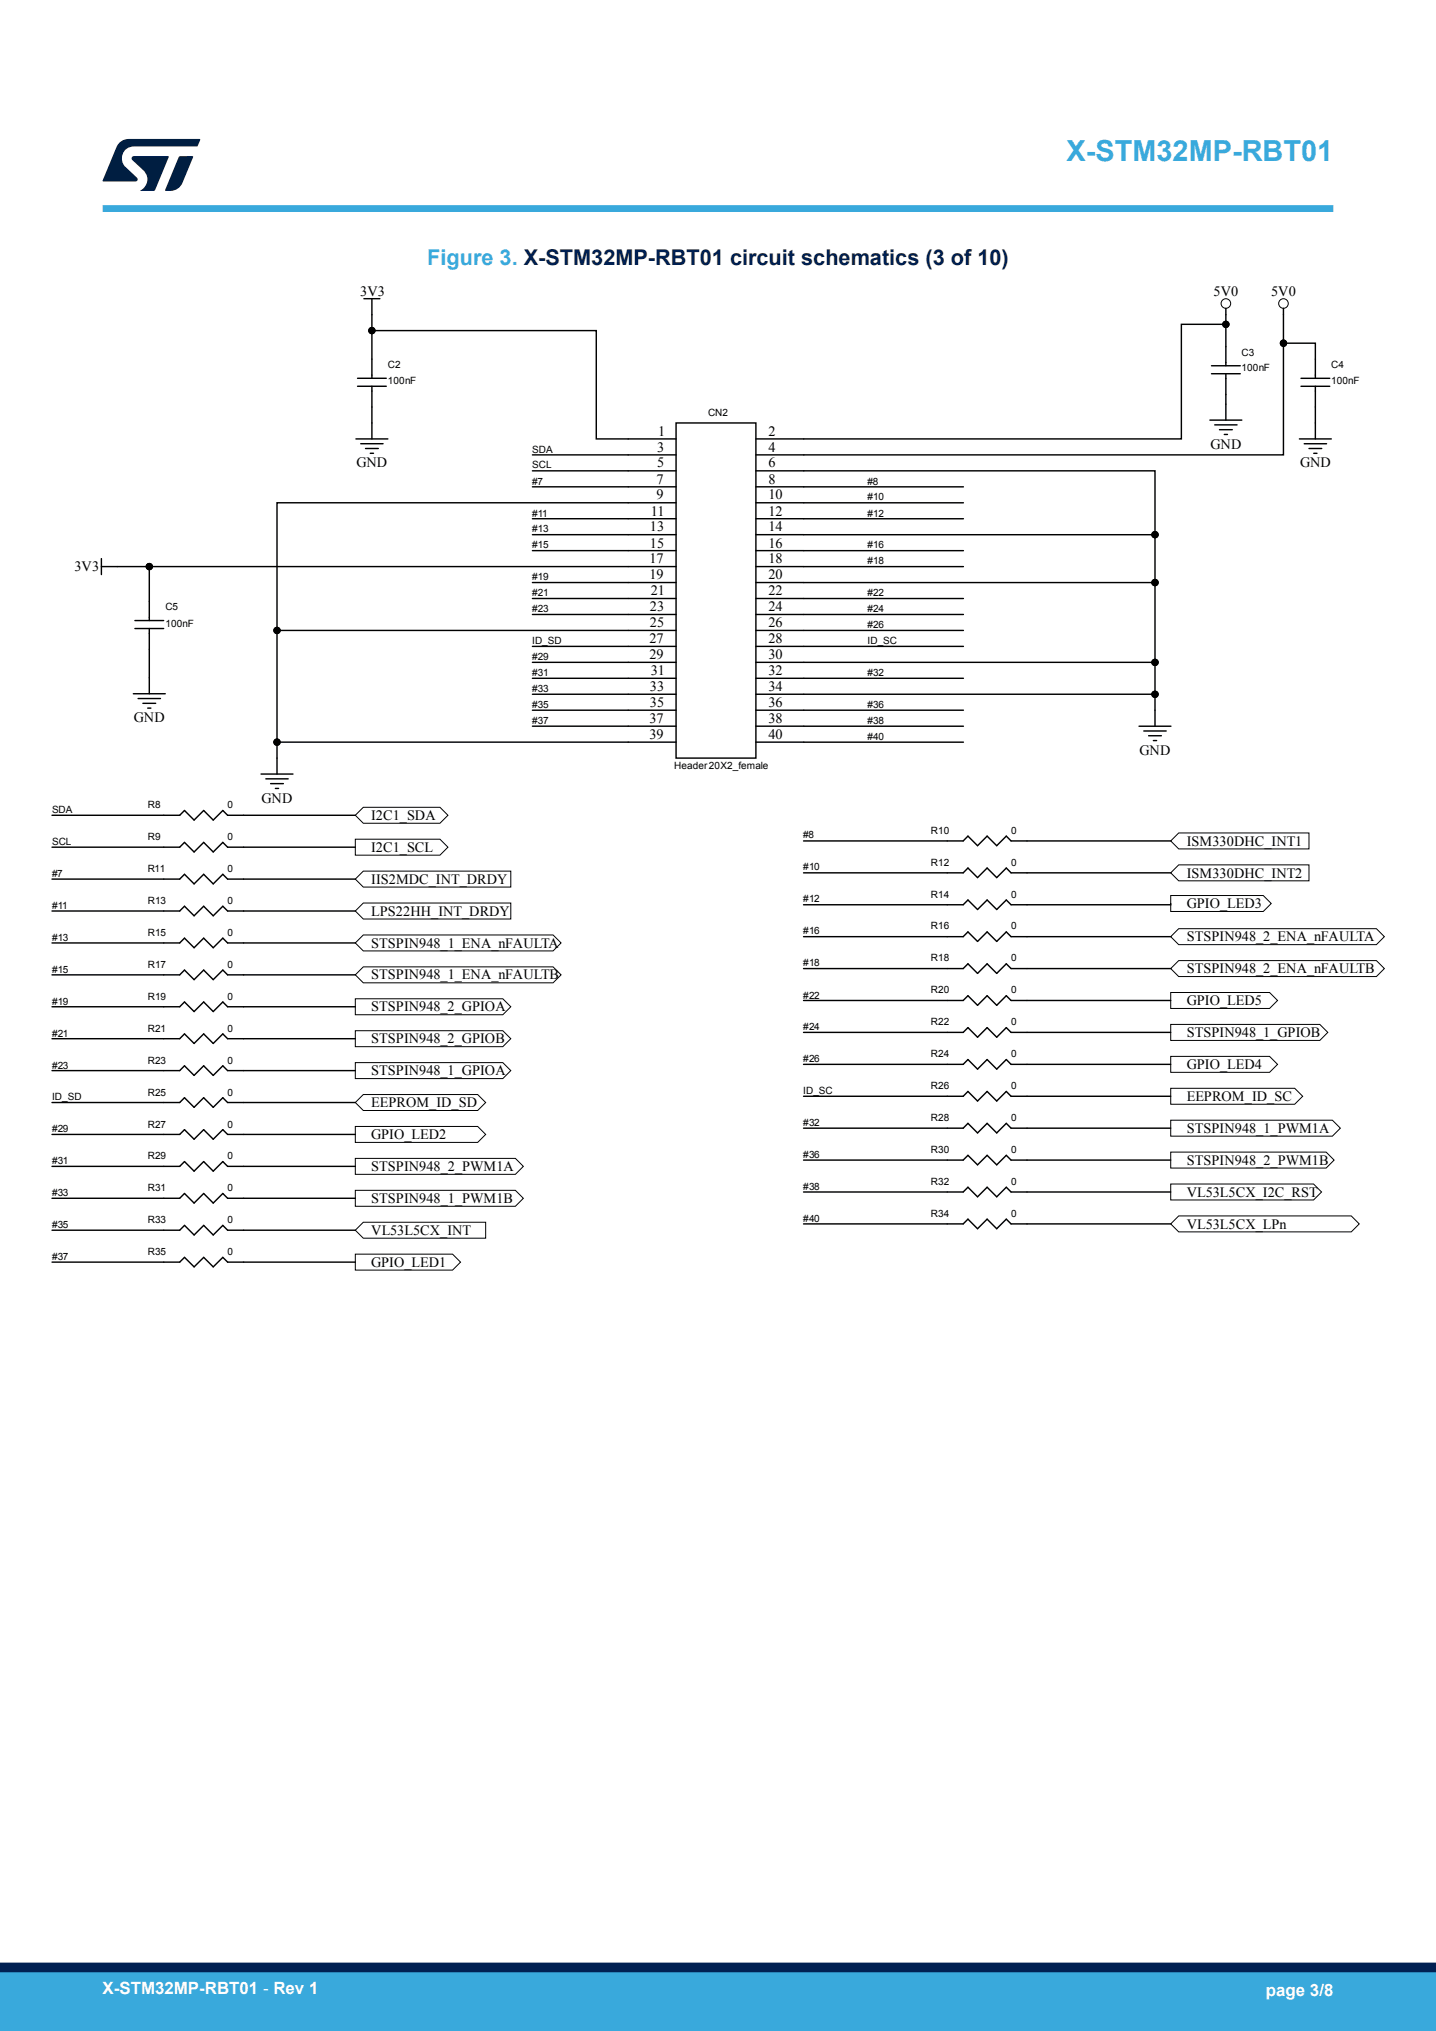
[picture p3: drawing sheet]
<svg xmlns="http://www.w3.org/2000/svg" width="210mm" height="297mm" viewBox="0 0 210 297" stroke-linecap="round" stroke-linejoin="round" font-family="sans-serif">
<g fill="none" stroke="#000" stroke-width=".21">
<path d="M52.3 56.5h4.2M52.3 55.3h4.2M53.2 43.7h2.4M54.4 48.3h32.8v15.9h11.7M54.4 43.7v11.6M54.4 56.5v7.7M177.2 54.7h4.2M177.2 53.5h4.2M179.3 53.5v-6.1h-6.5v16.8h-62.3M179.3 45.1v2.3M179.3 54.7v6.7M187.7 45.1v5.1"/>
<path d="M190.3 56.5h4.2M190.3 55.3h4.2M192.4 55.3v-5.1h-4.7v16.3h-77.2M192.4 56.5v7.7M52.1 64.2h4.6M52.8 64.9h3.2M53.5 65.6h1.8M54.2 66.3h.4M77.9 66.5h21M77.9 68.9h21M77.9 71.2h21M77.9 75.9h21"/>
<path d="M77.9 78.2h21M98.9 61.9h11.6v49h-11.6zM98.9 73.5h-58.4v39.7M110.5 68.9h58.4v37.3M110.5 71.2h30.4M110.5 73.5h30.4M110.5 75.9h30.4M110.5 78.2h58.4M176.9 61.4h4.7M177.6 62.1h3.3M178.3 62.8h1.9M179 63.5h.5"/>
<path d="M190 64.2h4.7M190.7 64.9h3.3M191.4 65.6h1.9M192.1 66.3h.5M14.8 81.7v2.3M14.8 82.9h84.1M19.7 91.9h4.2M19.7 90.7h4.2M21.8 82.9v7.8M21.8 91.9v9.5M40.5 92.2h58.4M77.9 80.5h21"/>
<path d="M77.9 85.2h21M77.9 87.5h21M77.9 89.9h21M77.9 94.5h21M77.9 96.9h21M77.9 99.2h21M110.5 80.5h7M110.5 82.9h30.4M110.5 85.2h58.4M110.5 87.5h30.4M110.5 89.9h30.4M110.5 92.2h30.4"/>
<path d="M110.5 94.5h30.4M110.5 96.9h58.4M110.5 99.2h30.4M117.5 80.5h23.4M7.6 119.2h18.7l.7-.7 1.4 1.4 1.4-1.4 1.4 1.4 1.4-1.4 .7 .7h18.7M19.5 101.4h4.7M20.2 102.1h3.3M20.9 102.9h1.9M21.6 103.6h.5M38.2 113.2h4.6M38.9 113.9h3.2M39.6 114.6h1.8"/>
<path d="M40.3 115.3h.4M40.5 108.5h58.4M77.9 101.5h21M77.9 103.9h21M77.9 106.2h21M110.5 101.5h58.4M110.5 103.9h30.4M110.5 106.2h30.4M110.5 108.5h7M117.5 108.5h23.4M166.6 106.2h4.6M167.3 106.9h3.2"/>
<path d="M168 107.6h1.8M168.7 108.3h.4M7.6 137.9h18.7l.7-.7 1.4 1.4 1.4-1.4 1.4 1.4 1.4-1.4 .7 .7h18.7M7.6 133.2h18.7l.7-.7 1.4 1.4 1.4-1.4 1.4 1.4 1.4-1.4 .7 .7h18.7M7.6 123.9h18.7l.7-.7 1.4 1.4 1.4-1.4 1.4 1.4 1.4-1.4 .7 .7h18.7M7.6 128.6h18.7l.7-.7 1.4 1.4 1.4-1.4 1.4 1.4 1.4-1.4 .7 .7h18.7M117.5 123h23.4l.7-.7 1.4 1.4 1.4-1.4 1.4 1.4 1.4-1.4 .7 .7h23.3M117.5 137h23.4l.7-.7 1.4 1.4 1.4-1.4 1.4 1.4 1.4-1.4 .7 .7h23.3M117.5 127.6h23.4l.7-.7 1.4 1.4 1.4-1.4 1.4 1.4 1.4-1.4 .7 .7h23.3M171.2 132.1v.2h-23.3l-.7-.7-1.4 1.4-1.4-1.4-1.4 1.4-1.4-1.4-.7 .7h-23.4M7.6 142.6h18.7l.7-.7 1.4 1.4 1.4-1.4 1.4 1.4 1.4-1.4 .7 .7h18.7M7.6 151.9h18.7l.7-.7 1.4 1.4 1.4-1.4 1.4 1.4 1.4-1.4 .7 .7h18.7"/>
<path d="M7.6 156.6h18.7l.7-.7 1.4 1.4 1.4-1.4 1.4 1.4 1.4-1.4 .7 .7h18.7M7.6 147.2h18.7l.7-.7 1.4 1.4 1.4-1.4 1.4 1.4 1.4-1.4 .7 .7h18.7M117.5 141.6h23.4l.7-.7 1.4 1.4 1.4-1.4 1.4 1.4 1.4-1.4 .7 .7h23.3M117.5 146.3h23.4l.7-.7 1.4 1.4 1.4-1.4 1.4 1.4 1.4-1.4 .7 .7h23.3M117.5 155.6h23.4l.7-.7 1.4 1.4 1.4-1.4 1.4 1.4 1.4-1.4 .7 .7h23.3M117.5 151h23.4l.7-.7 1.4 1.4 1.4-1.4 1.4 1.4 1.4-1.4 .7 .7h23.3M7.6 175.2h18.7l.7-.7 1.4 1.4 1.4-1.4 1.4 1.4 1.4-1.4 .7 .7h18.7M7.6 161.2h18.7l.7-.7 1.4 1.4 1.4-1.4 1.4 1.4 1.4-1.4 .7 .7h18.7M7.6 170.6h18.7l.7-.7 1.4 1.4 1.4-1.4 1.4 1.4 1.4-1.4 .7 .7h18.7M7.6 165.9h18.7l.7-.7 1.4 1.4 1.4-1.4 1.4 1.4 1.4-1.4 .7 .7h18.7M7.6 179.9h18.7l.7-.7 1.4 1.4 1.4-1.4 1.4 1.4 1.4-1.4 .7 .7h18.7M117.5 169.6h23.4l.7-.7 1.4 1.4 1.4-1.4 1.4 1.4 1.4-1.4 .7 .7h23.3"/>
<path d="M117.5 174.3h23.4l.7-.7 1.4 1.4 1.4-1.4 1.4 1.4 1.4-1.4 .7 .7h23.3M117.5 165h23.4l.7-.7 1.4 1.4 1.4-1.4 1.4 1.4 1.4-1.4 .7 .7h23.3M117.5 179h23.4l.7-.7 1.4 1.4 1.4-1.4 1.4 1.4 1.4-1.4 .7 .7h23.3M117.5 160.3h23.4l.7-.7 1.4 1.4 1.4-1.4 1.4 1.4 1.4-1.4 .7 .7h23.3M7.6 184.6h18.7l.7-.7 1.4 1.4 1.4-1.4 1.4 1.4 1.4-1.4 .7 .7h18.7"/>
</g>
<g fill="none" stroke="#000" stroke-width=".15">
<path d="M52 119.2l1.1-1.1h11.2l1.2 1.1-1.2 1.2h-11.2zM52 122.7h12.3l1.2 1.2-1.2 1.2h-12.3zM52 128.6l1.1-1.2h21.6v2.3h-21.6zM52 133.2l1.1-1.1h21.6v2.3h-21.6zM52 137.9l1.1-1.2h27.8l1.2 1.2-1.2 1.2h-27.8zM171.2 123l1.2-1.2h19v2.3h-19zM171.2 127.6l1.2-1.1h19v2.3h-19zM171.2 137l1.2-1.2h28.9l1.2 1.2-1.2 1.1h-28.9zM171.2 131h13.5l1.2 1.1-1.2 1.2h-13.5zM52 146.1h21.5l1.2 1.1-1.2 1.2h-21.5zM52 150.7h21.5l1.2 1.2-1.2 1.2h-21.5zM52 155.4h21.5l1.2 1.2-1.2 1.1h-21.5z"/>
<path d="M52 142.6l1.1-1.2h27.8l1.2 1.2-1.2 1.1h-27.8zM171.2 141.6l1.2-1.1h28.9l1.2 1.1-1.2 1.2h-28.9zM171.2 159.1h18.1l1.2 1.2-1.2 1.2h-18.1zM171.2 149.8h21.8l1.2 1.2-1.2 1.1h-21.8zM171.2 154.5h14.5l1.1 1.1-1.1 1.2h-14.5zM171.2 145.1h14.5l1.1 1.2-1.1 1.2h-14.5zM52 169.4h23.4l1.1 1.2-1.1 1.1h-23.4zM52 174.1h23.4l1.1 1.1-1.1 1.2h-23.4zM52 164.7h17.9l1.1 1.2-1.1 1.2h-17.9zM52 161.2l1.1-1.1h16.8l1.1 1.1-1.1 1.2h-16.8zM52 179.9l1.1-1.2h17.9v2.4h-17.9zM171.2 179l1.2-1.2h25.2l1.2 1.2-1.2 1.1h-25.2z"/>
<path d="M171.2 173.1h20.9l1.2 1.2-1.2 1.2h-20.9zM171.2 163.8h23.6l1.2 1.2-1.2 1.1h-23.6zM171.2 168.5h22.7l1.2 1.1-1.2 1.2h-22.7zM52 183.4h14.2l1.1 1.2-1.1 1.1h-14.2z"/>
<circle cx="54.4" cy="48.3" r=".47"/>
<circle cx="179.3" cy="47.4" r=".47"/>
<circle cx="179.3" cy="44.4" r=".7"/>
<circle cx="187.7" cy="44.4" r=".7"/>
<circle cx="187.7" cy="50.2" r=".47"/>
<circle cx="168.9" cy="78.2" r=".47"/>
<circle cx="21.8" cy="82.9" r=".47"/>
<circle cx="40.5" cy="92.2" r=".47"/>
<circle cx="168.9" cy="96.9" r=".47"/>
<circle cx="168.9" cy="85.2" r=".47"/>
<circle cx="40.5" cy="108.5" r=".47"/>
<circle cx="168.9" cy="101.5" r=".47"/>
</g>
<g fill="#000">
<circle cx="54.4" cy="48.3" r=".47"/>
<circle cx="179.3" cy="47.4" r=".47"/>
<circle cx="187.7" cy="50.2" r=".47"/>
<circle cx="168.9" cy="78.2" r=".47"/>
<circle cx="21.8" cy="82.9" r=".47"/>
<circle cx="40.5" cy="92.2" r=".47"/>
<circle cx="168.9" cy="96.9" r=".47"/>
<circle cx="168.9" cy="85.2" r=".47"/>
<circle cx="40.5" cy="108.5" r=".47"/>
<circle cx="168.9" cy="101.5" r=".47"/>
</g>
<path d="M15 30.5h180" fill="none" stroke="#39a9dc" stroke-width="1"/>
<g fill="#001e41">
<path d="M17.6 20.8l.8-.4 .4-.1h10.4l.1 .1-.5 1h-9.2a1.74 1.74 0 0 0-1.6 1 1.74 1.74 0 0 0 .3 2l1.7 1.6 .1 .2-.1 .3h-5l2.1-5z"/>
<path d="M26.2 22.9l1.9-.1 .2 .1-1.6 3.9a1.92 1.92 0 0 1-1.8 1.1h-.7l-.1-.1z"/>
<path d="M19.4 22.9l5.2-.1 .1 .1-2.1 5h-2.1a1.85 1.85 0 0 0 .5-2.9l-1.6-1.6-.2-.2z"/>
</g>
<g fill="#39a9dc">
<path d="M0 288.4h210v8.6h-210z" fill-rule="evenodd"/>
<path d="M-.1 288.4h210.2v4.4h-210.2z" fill-rule="evenodd"/>
</g>
<path d="M0 287.7h210" fill="none" stroke="#002052" stroke-width="1.4"/>
<text font-size="4.2" fill="#39a9dc" x="156" y="23.5">X-STM32MP-RBT01</text>
<text font-size="3.2" fill="#39a9dc" x="62.5" y="38.8">Figure 3. X-STM32MP-RBT01 circuit schematics (3 of 10)</text>
<g font-size="2.5" fill="#fff">
<text x="15" y="291.6">X-STM32MP-RBT01 - Rev 1</text>
<text x="185.1" y="291.9">page 3/8</text>
</g>
<g font-size="2.1">
<text x="52.7" y="43.2">3V3</text>
<text x="177.5" y="43.2">5V0</text>
<text x="185.9" y="43.2">5V0</text>
<text x="96.2" y="63.7">1</text>
<text x="112.4" y="63.7">2</text>
<text x="177" y="65.6">GND</text>
<text x="52.1" y="68.4">GND</text>
<text x="96" y="70.7">7</text>
<text x="96.1" y="66.1">3</text>
<text x="96.1" y="68.4">5</text>
<text x="112.4" y="66.1">4</text>
<text x="112.4" y="68.4">6</text>
<text x="112.4" y="70.7">8</text>
<text x="190.1" y="68.4">GND</text>
<text x="95" y="77.7">13</text>
<text x="95.2" y="75.4">11</text>
<text x="96" y="73">9</text>
<text x="112.4" y="73">10</text>
<text x="112.4" y="75.4">12</text>
<text x="112.4" y="77.7">14</text>
<text x="10.9" y="83.5">3V3</text>
<text x="95" y="82.4">17</text>
<text x="95" y="80.1">15</text>
<text x="112.4" y="80.1">16</text>
<text x="112.4" y="82.4">18</text>
<text x="95" y="84.7">19</text>
<text x="95" y="89.4">23</text>
<text x="95.2" y="87">21</text>
<text x="112.4" y="84.7">20</text>
<text x="112.4" y="87">22</text>
<text x="112.4" y="89.4">24</text>
<text x="95" y="94.1">27</text>
<text x="95" y="91.7">25</text>
<text x="112.4" y="91.7">26</text>
<text x="112.4" y="94.1">28</text>
<text x="95" y="96.4">29</text>
<text x="95" y="101">33</text>
<text x="95.2" y="98.7">31</text>
<text x="112.4" y="96.4">30</text>
<text x="112.4" y="98.7">32</text>
<text x="112.4" y="101">34</text>
<text x="19.6" y="105.6">GND</text>
<text x="95" y="105.7">37</text>
<text x="95" y="103.4">35</text>
<text x="112.4" y="103.4">36</text>
<text x="112.4" y="105.7">38</text>
<text x="95" y="108.1">39</text>
<text x="112.4" y="108.1">40</text>
<text x="166.7" y="110.4">GND</text>
<text x="38.3" y="117.4">GND</text>
<text x="54.3" y="119.9">I2C1_SDA</text>
<text x="54.3" y="124.6">I2C1_SCL</text>
<text x="173.6" y="123.7">ISM330DHC_INT1</text>
<text x="54.3" y="129.2">IIS2MDC_INT_DRDY</text>
<text x="173.6" y="128.3">ISM330DHC_INT2</text>
<text x="54.3" y="133.9">LPS22HH_INT_DRDY</text>
<text x="173.6" y="132.8">GPIO_LED3</text>
<text x="173.6" y="137.7">STSPIN948_2_ENA_nFAULTA</text>
<text x="54.3" y="138.6">STSPIN948_1_ENA_nFAULTA</text>
<text x="54.3" y="143.2">STSPIN948_1_ENA_nFAULTB</text>
<text x="173.6" y="142.3">STSPIN948_2_ENA_nFAULTB</text>
<text x="54.3" y="147.9">STSPIN948_2_GPIOA</text>
<text x="173.6" y="147">GPIO_LED5</text>
<text x="54.3" y="152.6">STSPIN948_2_GPIOB</text>
<text x="173.6" y="151.7">STSPIN948_1_GPIOB</text>
<text x="54.3" y="161.9">EEPROM_ID_SD</text>
<text x="54.3" y="157.2">STSPIN948_1_GPIOA</text>
<text x="173.6" y="161">EEPROM_ID_SC</text>
<text x="173.6" y="156.3">GPIO_LED4</text>
<text x="54.3" y="166.6">GPIO_LED2</text>
<text x="173.6" y="165.7">STSPIN948_1_PWM1A</text>
<text x="54.3" y="171.2">STSPIN948_2_PWM1A</text>
<text x="173.6" y="170.3">STSPIN948_2_PWM1B</text>
<text x="54.3" y="175.9">STSPIN948_1_PWM1B</text>
<text x="173.6" y="175">VL53L5CX_I2C_RST</text>
<text x="173.6" y="179.7">VL53L5CX_LPn</text>
<text x="54.3" y="180.6">VL53L5CX_INT</text>
<text x="54.3" y="185.3">GPIO_LED1</text>
</g>
<g font-size="1.5">
<text x="56.7" y="53.8">C2</text>
<text x="181.6" y="52">C3</text>
<text x="194.7" y="53.8">C4</text>
<text x="56.7" y="56.2">100nF</text>
<text x="181.6" y="54.3">100nF</text>
<text x="194.7" y="56.2">100nF</text>
<text x="103.5" y="60.8">CN2</text>
<text x="77.8" y="66.2">SDA</text>
<text x="77.8" y="68.5">SCL</text>
<text x="77.8" y="70.9">#7</text>
<text x="126.9" y="70.9">#8</text>
<text x="77.8" y="75.5">#11</text>
<text x="77.8" y="77.8">#13</text>
<text x="126.9" y="73.2">#10</text>
<text x="126.9" y="75.5">#12</text>
<text x="77.8" y="80.2">#15</text>
<text x="126.9" y="80.2">#16</text>
<text x="126.9" y="82.5">#18</text>
<text x="24.2" y="89.3">C5</text>
<text x="77.8" y="89.5">#23</text>
<text x="77.8" y="84.9">#19</text>
<text x="77.8" y="87.2">#21</text>
<text x="126.9" y="87.2">#22</text>
<text x="126.9" y="89.5">#24</text>
<text x="24.2" y="91.6">100nF</text>
<text x="77.8" y="94.2">ID_SD</text>
<text x="126.9" y="94.2">ID_SC</text>
<text x="126.9" y="91.8">#26</text>
<text x="77.8" y="101.2">#33</text>
<text x="77.8" y="96.6">#29</text>
<text x="77.8" y="98.9">#31</text>
<text x="126.9" y="98.9">#32</text>
<text x="77.8" y="103.5">#35</text>
<text x="77.8" y="105.9">#37</text>
<text x="126.9" y="105.9">#38</text>
<text x="126.9" y="103.5">#36</text>
<text x="98.6" y="112.5">Header 20X2_female</text>
<text x="126.9" y="108.2">#40</text>
<text x="7.6" y="118.9">SDA</text>
<text x="21.6" y="118.2">R8</text>
<text x="33.2" y="118.2">0</text>
<text x="7.6" y="123.6">SCL</text>
<text x="21.6" y="122.9">R9</text>
<text x="33.2" y="122.9">0</text>
<text x="117.5" y="122.6">#8</text>
<text x="136.1" y="121.9">R10</text>
<text x="147.8" y="121.9">0</text>
<text x="7.6" y="128.3">#7</text>
<text x="21.6" y="127.6">R11</text>
<text x="33.2" y="127.6">0</text>
<text x="117.5" y="127.3">#10</text>
<text x="117.5" y="131.9">#12</text>
<text x="136.1" y="131.3">R14</text>
<text x="136.1" y="126.6">R12</text>
<text x="147.8" y="131.3">0</text>
<text x="147.8" y="126.6">0</text>
<text x="7.6" y="132.9">#11</text>
<text x="7.6" y="137.6">#13</text>
<text x="21.6" y="136.9">R15</text>
<text x="21.6" y="132.2">R13</text>
<text x="33.2" y="136.9">0</text>
<text x="33.2" y="132.2">0</text>
<text x="117.5" y="136.6">#16</text>
<text x="136.1" y="135.9">R16</text>
<text x="147.8" y="135.9">0</text>
<text x="7.6" y="142.3">#15</text>
<text x="21.6" y="141.6">R17</text>
<text x="33.2" y="141.6">0</text>
<text x="117.5" y="141.3">#18</text>
<text x="136.1" y="140.6">R18</text>
<text x="147.8" y="140.6">0</text>
<text x="7.6" y="146.9">#19</text>
<text x="21.6" y="146.2">R19</text>
<text x="33.2" y="146.2">0</text>
<text x="117.5" y="146">#22</text>
<text x="136.1" y="145.3">R20</text>
<text x="136.1" y="149.9">R22</text>
<text x="147.8" y="145.3">0</text>
<text x="147.8" y="149.9">0</text>
<text x="7.6" y="151.6">#21</text>
<text x="21.6" y="150.9">R21</text>
<text x="21.6" y="155.6">R23</text>
<text x="33.2" y="150.9">0</text>
<text x="33.2" y="155.6">0</text>
<text x="117.5" y="150.7">#24</text>
<text x="117.5" y="155.3">#26</text>
<text x="136.1" y="154.6">R24</text>
<text x="147.8" y="154.6">0</text>
<text x="7.6" y="156.3">#23</text>
<text x="7.6" y="160.9">ID_SD</text>
<text x="21.6" y="160.2">R25</text>
<text x="33.2" y="160.2">0</text>
<text x="117.5" y="160">ID_SC</text>
<text x="136.1" y="159.3">R26</text>
<text x="147.8" y="159.3">0</text>
<text x="7.6" y="165.6">#29</text>
<text x="21.6" y="164.9">R27</text>
<text x="33.2" y="164.9">0</text>
<text x="117.5" y="164.7">#32</text>
<text x="136.1" y="164">R28</text>
<text x="147.8" y="164">0</text>
<text x="7.6" y="170.3">#31</text>
<text x="21.6" y="169.6">R29</text>
<text x="33.2" y="169.6">0</text>
<text x="117.5" y="169.3">#36</text>
<text x="136.1" y="168.7">R30</text>
<text x="136.1" y="173.3">R32</text>
<text x="147.8" y="168.7">0</text>
<text x="147.8" y="173.3">0</text>
<text x="7.6" y="174.9">#33</text>
<text x="7.6" y="179.6">#35</text>
<text x="21.6" y="174.2">R31</text>
<text x="21.6" y="178.9">R33</text>
<text x="33.2" y="174.2">0</text>
<text x="33.2" y="178.9">0</text>
<text x="117.5" y="178.7">#40</text>
<text x="117.5" y="174">#38</text>
<text x="136.1" y="178">R34</text>
<text x="147.8" y="178">0</text>
<text x="7.6" y="184.3">#37</text>
<text x="21.6" y="183.6">R35</text>
<text x="33.2" y="183.6">0</text>
</g>
</svg>
